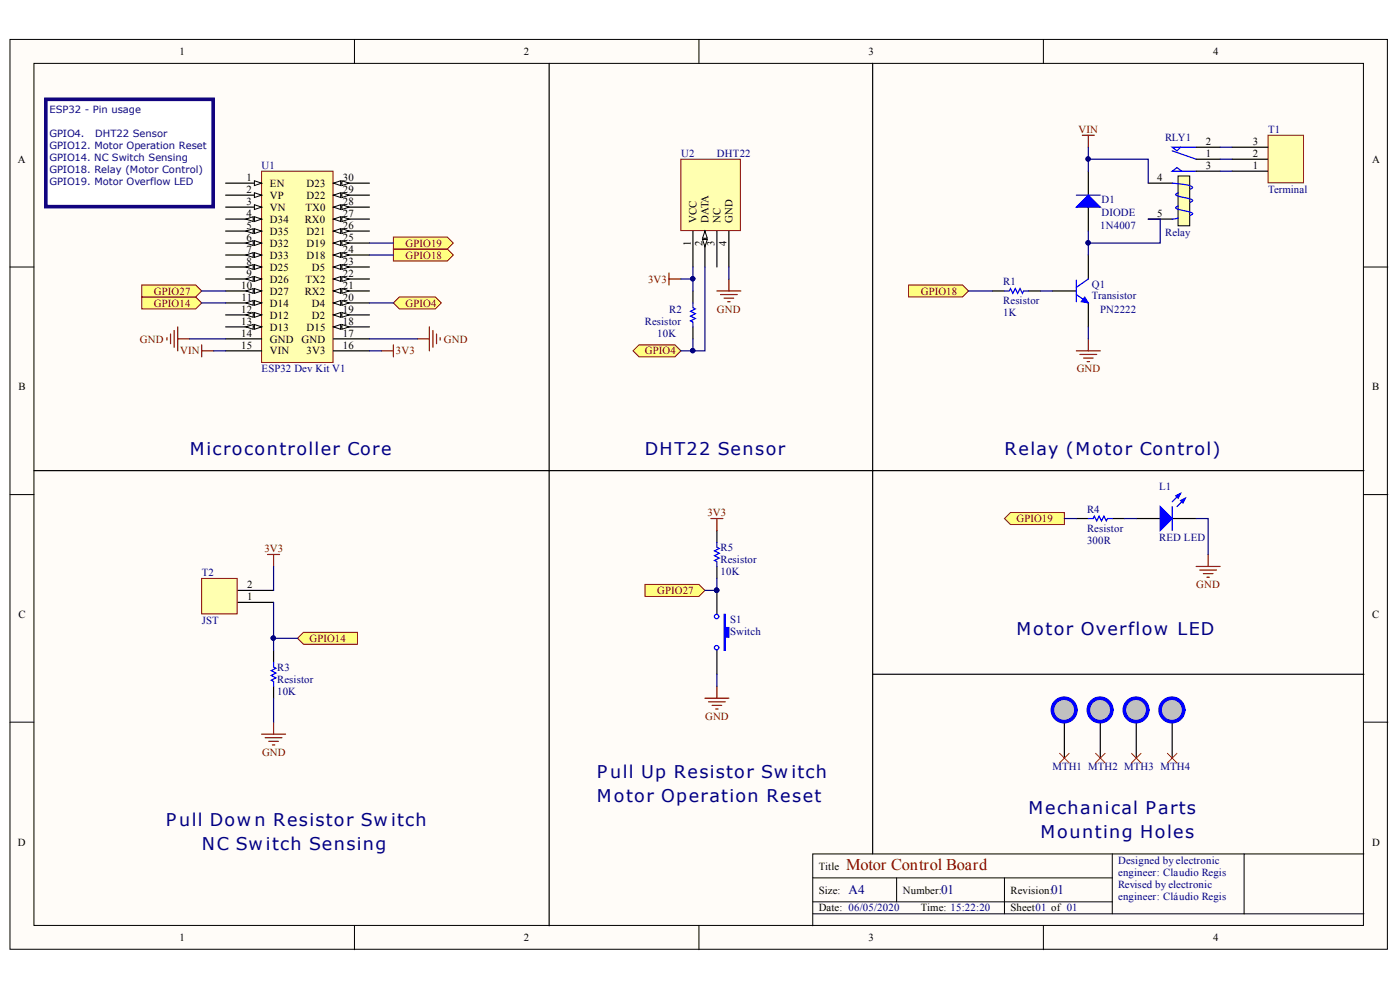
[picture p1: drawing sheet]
<svg xmlns="http://www.w3.org/2000/svg" width="297mm" height="210mm" viewBox="0 0 297 210" stroke-linecap="round" stroke-linejoin="round" font-family="sans-serif">
<g fill="#fffcf8" stroke="#000" stroke-width=".21">
<path d="M2.1 8.4h292.3v192.9h-292.3z"/>
<path d="M7.2 13.4h282.1v182.8h-282.1z"/>
</g>
<g fill="none" stroke="#000" stroke-width=".21">
<path d="M75.2 8.4v5M148.3 8.4v5M221.4 8.4v5M2.1 56.6h5.1M289.4 56.6h5.1M2.1 104.9h5.1M289.4 104.9h5.1M2.1 153.1h5.1M289.4 153.1h5.1M75.2 196.3v5.1M148.3 196.3v5.1M172.4 186.1h63.6"/>
<path d="M172.4 193.8h117M172.4 191.2h63.6M190.2 186.1v5.1M213.1 186.1v7.7M221.4 196.3v5.1M236 181.1v12.7M264 181.1h-91.6v15.2M289.4 181.1h-25.4v12.7"/>
</g>
<path d="M55.5 36.3h15.2v40.6h-15.2z" fill="#ffffb0" stroke="#800000" stroke-width=".21"/>
<path d="M47.9 38.8h7.6" fill="none" stroke="#000" stroke-width=".25"/>
<path d="M54 38.3l1.5 .5-1.5 .5z" fill="#fffcf8"/>
<path d="M54 38.3l1.5 .5-1.5 .5z" fill="none" stroke="#000" stroke-width=".21"/>
<path d="M47.9 41.4h7.6" fill="none" stroke="#000" stroke-width=".25"/>
<path d="M54 40.9l1.5 .5-1.5 .5z" fill="#fffcf8"/>
<path d="M54 40.9l1.5 .5-1.5 .5z" fill="none" stroke="#000" stroke-width=".21"/>
<path d="M47.9 43.9h7.6" fill="none" stroke="#000" stroke-width=".25"/>
<path d="M54 43.4l1.5 .5-1.5 .5z" fill="#fffcf8"/>
<path d="M54 43.4l1.5 .5-1.5 .5z" fill="none" stroke="#000" stroke-width=".21"/>
<path d="M47.9 46.5h7.6" fill="none" stroke="#000" stroke-width=".25"/>
<path d="M54 45.9l1.5 .6-1.5 .5z" fill="#fffcf8"/>
<path d="M54 45.9l1.5 .6-1.5 .5z" fill="none" stroke="#000" stroke-width=".21"/>
<path d="M52.2 46.5l1.5-.6v1.1z" fill="#fffcf8"/>
<path d="M52.2 46.5l1.5-.6v1.1z" fill="none" stroke="#000" stroke-width=".21"/>
<path d="M47.9 49h7.6" fill="none" stroke="#000" stroke-width=".25"/>
<path d="M54 48.5l1.5 .5-1.5 .5z" fill="#fffcf8"/>
<path d="M54 48.5l1.5 .5-1.5 .5z" fill="none" stroke="#000" stroke-width=".21"/>
<path d="M52.2 49l1.5-.5v1z" fill="#fffcf8"/>
<path d="M52.2 49l1.5-.5v1z" fill="none" stroke="#000" stroke-width=".21"/>
<path d="M47.9 51.5h7.6" fill="none" stroke="#000" stroke-width=".25"/>
<path d="M54 51l1.5 .5-1.5 .5z" fill="#fffcf8"/>
<path d="M54 51l1.5 .5-1.5 .5z" fill="none" stroke="#000" stroke-width=".21"/>
<path d="M52.2 51.5l1.5-.5v1z" fill="#fffcf8"/>
<path d="M52.2 51.5l1.5-.5v1z" fill="none" stroke="#000" stroke-width=".21"/>
<path d="M47.9 54.1h7.6" fill="none" stroke="#000" stroke-width=".25"/>
<path d="M54 53.6l1.5 .5-1.5 .5z" fill="#fffcf8"/>
<path d="M54 53.6l1.5 .5-1.5 .5z" fill="none" stroke="#000" stroke-width=".21"/>
<path d="M52.2 54.1l1.5-.5v1z" fill="#fffcf8"/>
<path d="M52.2 54.1l1.5-.5v1z" fill="none" stroke="#000" stroke-width=".21"/>
<path d="M47.9 56.6h7.6" fill="none" stroke="#000" stroke-width=".25"/>
<path d="M54 56.1l1.5 .5-1.5 .5z" fill="#fffcf8"/>
<path d="M54 56.1l1.5 .5-1.5 .5z" fill="none" stroke="#000" stroke-width=".21"/>
<path d="M52.2 56.6l1.5-.5v1z" fill="#fffcf8"/>
<path d="M52.2 56.6l1.5-.5v1z" fill="none" stroke="#000" stroke-width=".21"/>
<path d="M47.9 59.2h7.6" fill="none" stroke="#000" stroke-width=".25"/>
<path d="M54 58.6l1.5 .6-1.5 .5z" fill="#fffcf8"/>
<path d="M54 58.6l1.5 .6-1.5 .5z" fill="none" stroke="#000" stroke-width=".21"/>
<path d="M52.2 59.2l1.5-.6v1.1z" fill="#fffcf8"/>
<path d="M52.2 59.2l1.5-.6v1.1z" fill="none" stroke="#000" stroke-width=".21"/>
<path d="M47.9 61.7h7.6" fill="none" stroke="#000" stroke-width=".25"/>
<path d="M54 61.2l1.5 .5-1.5 .5z" fill="#fffcf8"/>
<path d="M54 61.2l1.5 .5-1.5 .5z" fill="none" stroke="#000" stroke-width=".21"/>
<path d="M52.2 61.7l1.5-.5v1z" fill="#fffcf8"/>
<path d="M52.2 61.7l1.5-.5v1z" fill="none" stroke="#000" stroke-width=".21"/>
<path d="M47.9 64.2h7.6" fill="none" stroke="#000" stroke-width=".25"/>
<path d="M54 63.7l1.5 .5-1.5 .5z" fill="#fffcf8"/>
<path d="M54 63.7l1.5 .5-1.5 .5z" fill="none" stroke="#000" stroke-width=".21"/>
<path d="M52.2 64.2l1.5-.5v1z" fill="#fffcf8"/>
<path d="M52.2 64.2l1.5-.5v1z" fill="none" stroke="#000" stroke-width=".21"/>
<path d="M47.9 66.8h7.6" fill="none" stroke="#000" stroke-width=".25"/>
<path d="M54 66.3l1.5 .5-1.5 .5z" fill="#fffcf8"/>
<path d="M54 66.3l1.5 .5-1.5 .5z" fill="none" stroke="#000" stroke-width=".21"/>
<path d="M52.2 66.8l1.5-.5v1z" fill="#fffcf8"/>
<path d="M52.2 66.8l1.5-.5v1z" fill="none" stroke="#000" stroke-width=".21"/>
<path d="M47.9 69.3h7.6" fill="none" stroke="#000" stroke-width=".25"/>
<path d="M54 68.8l1.5 .5-1.5 .5z" fill="#fffcf8"/>
<path d="M54 68.8l1.5 .5-1.5 .5z" fill="none" stroke="#000" stroke-width=".21"/>
<path d="M52.2 69.3l1.5-.5v1z" fill="#fffcf8"/>
<path d="M52.2 69.3l1.5-.5v1z" fill="none" stroke="#000" stroke-width=".21"/>
<path d="M47.9 71.8h7.6M47.9 74.4h7.6M70.8 71.8h7.6M70.8 74.4h7.6M70.8 69.3h7.6" fill="none" stroke="#000" stroke-width=".25"/>
<path d="M70.8 69.3l1.5-.5v1z" fill="#fffcf8"/>
<path d="M70.8 69.3l1.5-.5v1z" fill="none" stroke="#000" stroke-width=".21"/>
<path d="M72.5 68.8l1.6 .5-1.6 .5z" fill="#fffcf8"/>
<path d="M72.5 68.8l1.6 .5-1.6 .5z" fill="none" stroke="#000" stroke-width=".21"/>
<path d="M70.8 66.8h7.6" fill="none" stroke="#000" stroke-width=".25"/>
<path d="M70.8 66.8l1.5-.5v1z" fill="#fffcf8"/>
<path d="M70.8 66.8l1.5-.5v1z" fill="none" stroke="#000" stroke-width=".21"/>
<path d="M72.5 66.3l1.6 .5-1.6 .5z" fill="#fffcf8"/>
<path d="M72.5 66.3l1.6 .5-1.6 .5z" fill="none" stroke="#000" stroke-width=".21"/>
<path d="M70.8 64.2h7.6" fill="none" stroke="#000" stroke-width=".25"/>
<path d="M70.8 64.2l1.5-.5v1z" fill="#fffcf8"/>
<path d="M70.8 64.2l1.5-.5v1z" fill="none" stroke="#000" stroke-width=".21"/>
<path d="M72.5 63.7l1.6 .5-1.6 .5z" fill="#fffcf8"/>
<path d="M72.5 63.7l1.6 .5-1.6 .5z" fill="none" stroke="#000" stroke-width=".21"/>
<path d="M70.8 61.7h7.6" fill="none" stroke="#000" stroke-width=".25"/>
<path d="M70.8 61.7l1.5-.5v1z" fill="#fffcf8"/>
<path d="M70.8 61.7l1.5-.5v1z" fill="none" stroke="#000" stroke-width=".21"/>
<path d="M72.5 61.2l1.6 .5-1.6 .5z" fill="#fffcf8"/>
<path d="M72.5 61.2l1.6 .5-1.6 .5z" fill="none" stroke="#000" stroke-width=".21"/>
<path d="M70.8 59.2h7.6" fill="none" stroke="#000" stroke-width=".25"/>
<path d="M70.8 59.2l1.5-.6v1.1z" fill="#fffcf8"/>
<path d="M70.8 59.2l1.5-.6v1.1z" fill="none" stroke="#000" stroke-width=".21"/>
<path d="M72.5 58.6l1.6 .6-1.6 .5z" fill="#fffcf8"/>
<path d="M72.5 58.6l1.6 .6-1.6 .5z" fill="none" stroke="#000" stroke-width=".21"/>
<path d="M70.8 56.6h7.6" fill="none" stroke="#000" stroke-width=".25"/>
<path d="M70.8 56.6l1.5-.5v1z" fill="#fffcf8"/>
<path d="M70.8 56.6l1.5-.5v1z" fill="none" stroke="#000" stroke-width=".21"/>
<path d="M72.5 56.1l1.6 .5-1.6 .5z" fill="#fffcf8"/>
<path d="M72.5 56.1l1.6 .5-1.6 .5z" fill="none" stroke="#000" stroke-width=".21"/>
<path d="M70.8 54.1h7.6" fill="none" stroke="#000" stroke-width=".25"/>
<path d="M70.8 54.1l1.5-.5v1z" fill="#fffcf8"/>
<path d="M70.8 54.1l1.5-.5v1z" fill="none" stroke="#000" stroke-width=".21"/>
<path d="M72.5 53.6l1.6 .5-1.6 .5z" fill="#fffcf8"/>
<path d="M72.5 53.6l1.6 .5-1.6 .5z" fill="none" stroke="#000" stroke-width=".21"/>
<path d="M70.8 51.5h7.6" fill="none" stroke="#000" stroke-width=".25"/>
<path d="M70.8 51.5l1.5-.5v1z" fill="#fffcf8"/>
<path d="M70.8 51.5l1.5-.5v1z" fill="none" stroke="#000" stroke-width=".21"/>
<path d="M72.5 51l1.6 .5-1.6 .5z" fill="#fffcf8"/>
<path d="M72.5 51l1.6 .5-1.6 .5z" fill="none" stroke="#000" stroke-width=".21"/>
<path d="M70.8 49h7.6" fill="none" stroke="#000" stroke-width=".25"/>
<path d="M70.8 49l1.5-.5v1z" fill="#fffcf8"/>
<path d="M70.8 49l1.5-.5v1z" fill="none" stroke="#000" stroke-width=".21"/>
<path d="M72.5 48.5l1.6 .5-1.6 .5z" fill="#fffcf8"/>
<path d="M72.5 48.5l1.6 .5-1.6 .5z" fill="none" stroke="#000" stroke-width=".21"/>
<path d="M70.8 46.5h7.6" fill="none" stroke="#000" stroke-width=".25"/>
<path d="M70.8 46.5l1.5-.6v1.1z" fill="#fffcf8"/>
<path d="M70.8 46.5l1.5-.6v1.1z" fill="none" stroke="#000" stroke-width=".21"/>
<path d="M72.5 45.9l1.6 .6-1.6 .5z" fill="#fffcf8"/>
<path d="M72.5 45.9l1.6 .6-1.6 .5z" fill="none" stroke="#000" stroke-width=".21"/>
<path d="M70.8 43.9h7.6" fill="none" stroke="#000" stroke-width=".25"/>
<path d="M70.8 43.9l1.5-.5v1z" fill="#fffcf8"/>
<path d="M70.8 43.9l1.5-.5v1z" fill="none" stroke="#000" stroke-width=".21"/>
<path d="M72.5 43.4l1.6 .5-1.6 .5z" fill="#fffcf8"/>
<path d="M72.5 43.4l1.6 .5-1.6 .5z" fill="none" stroke="#000" stroke-width=".21"/>
<path d="M70.8 41.4h7.6" fill="none" stroke="#000" stroke-width=".25"/>
<path d="M70.8 41.4l1.5-.5v1z" fill="#fffcf8"/>
<path d="M70.8 41.4l1.5-.5v1z" fill="none" stroke="#000" stroke-width=".21"/>
<path d="M72.5 40.9l1.6 .5-1.6 .5z" fill="#fffcf8"/>
<path d="M72.5 40.9l1.6 .5-1.6 .5z" fill="none" stroke="#000" stroke-width=".21"/>
<path d="M70.8 38.8h7.6" fill="none" stroke="#000" stroke-width=".25"/>
<path d="M70.8 38.8l1.5-.5v1z" fill="#fffcf8"/>
<path d="M70.8 38.8l1.5-.5v1z" fill="none" stroke="#000" stroke-width=".21"/>
<path d="M72.5 38.3l1.6 .5-1.6 .5z" fill="#fffcf8"/>
<path d="M72.5 38.3l1.6 .5-1.6 .5z" fill="none" stroke="#000" stroke-width=".21"/>
<path d="M250 37.3h2.4v10.6h-2.4z" fill="#ffffb0" stroke="#000" stroke-width=".21"/>
<path d="M248.7 38.8l3 .4 1.1 .3a.33 .33 0 0 1 .1 .4 .33 .33 0 0 1-.4 .2M248.7 32l5.1 1.8M250.5 31.2l-.8 .8-1-.8h5.1M250.7 36.3l-1-.8-1 .8h5.1M250 43.7l-.5 .2a.44 .44 0 0 0 .2 .5 .44 .44 0 0 0 .4 0l2.1 .5a.65 .65 0 0 1 .8 .5l-.5 .3M250 46.2l-1.3 .3M250 40.9l-.5 .2a.44 .44 0 0 0 .2 .5 .44 .44 0 0 0 .4 0l2.1 .5a.65 .65 0 0 1 .8 .5l-.5 .3" fill="none" stroke="#00f" stroke-width=".25"/>
<path d="M230.9 36.3v5.1M243.6 38.8h5.1M253.8 33.8h5.1M253.8 31.2h5.1M253.8 36.3h5.1M230.9 43.9v5.1M243.6 46.5h5.1" fill="none" stroke="#000" stroke-width=".25"/>
<path d="M228.4 43.9l2.5-2.5 2.6 2.5z" fill="#00f"/>
<path d="M228.4 43.9l2.5-2.5 2.6 2.5zM228.4 41.4h5.1M228.4 59.4v4.6M230.9 59.2l-2.5 1.7M228.4 62.5l2.5 1.7" fill="none" stroke="#00f" stroke-width=".25"/>
<path d="M230.9 54.1v5.1M223.3 61.7h5.1M230.9 64.2v5.1" fill="none" stroke="#000" stroke-width=".25"/>
<path d="M230.1 63l.8 1.2-1.5-.2z" fill="#00f"/>
<path d="M230.1 63l.8 1.2-1.5-.2z" fill="none" stroke="#00f" stroke-width=".21"/>
<path d="M210.6 61.7h2.5M218.2 61.7h2.5" fill="none" stroke="#000" stroke-width=".25"/>
<path d="M213.1 61.7h1l.3-.5 .5 1 .5-1 .5 1 .5-1 .5 1 .3-.5h1" fill="none" stroke="#00f" stroke-width=".25"/>
<path d="M144.5 33.8h12.6v15.1h-12.6z" fill="#ffffb0" stroke="#800000" stroke-width=".21"/>
<path d="M147 49v7.6M149.6 49v7.6" fill="none" stroke="#000" stroke-width=".25"/>
<path d="M149.6 49l.5 1.5h-1z" fill="#fffcf8"/>
<path d="M149.6 49l.5 1.5h-1z" fill="none" stroke="#000" stroke-width=".21"/>
<path d="M149.1 50.8h1l-.5 1.5z" fill="#fffcf8"/>
<path d="M149.1 50.8h1l-.5 1.5z" fill="none" stroke="#000" stroke-width=".21"/>
<path d="M152.1 49v7.6M154.6 49v7.6M147 61.7v2.5M147 69.3v2.5M58 137.9v2.5M58 145.5v2.5" fill="none" stroke="#000" stroke-width=".25"/>
<path d="M147 64.2v1l.5 .3-1 .5 1 .5-1 .5 1 .5-1 .5 .5 .3v1M58 140.4v1l.6 .3-1.1 .5 1.1 .5-1.1 .5 1.1 .5-1.1 .5 .5 .3v1" fill="none" stroke="#00f" stroke-width=".25"/>
<g fill="none" stroke="#800000" stroke-width=".25">
<path d="M229.6 28.7h2.6M230.9 28.7v2.5M35.4 71.6v.5M36.2 70.8v2.1M36.9 70.1v3.5M37.7 71.8h2.6M37.7 69.3v5.1M42.8 73.1v2.6M42.8 74.4h2.5M80.9 74.4h2.6M83.5 73.1v2.6M88.6 71.8h2.5"/>
<path d="M91.1 69.3v5.1M91.9 70.1v3.5M92.6 70.8v2.1M93.4 71.6v.5M228.4 74.4h5.1M229.1 75.2h3.6M229.9 75.9h2M230.7 76.7h.5M230.9 71.8v2.6"/>
</g>
<g fill="#ffff80" stroke="#800000" stroke-width=".21">
<path d="M192.8 60.4h11.4l1.3 1.3-1.3 1.3h-11.4z" fill-rule="evenodd"/>
<path d="M83.5 52.8h11.4l1.3 1.3-1.3 1.2h-11.4z" fill-rule="evenodd"/>
</g>
<path d="M141.9 57.9v2.5M141.9 59.2h2.6M154.6 59.2v2.5M152.1 61.7h5.1M152.9 62.5h3.5M153.6 63.2h2.1M154.4 64h.5" fill="none" stroke="#800000" stroke-width=".25"/>
<g fill="#ffff80" stroke="#800000" stroke-width=".21">
<path d="M134.3 74.4l1.3-1.3h7.6l1.3 1.3-1.3 1.3h-7.6z" fill-rule="evenodd"/>
<path d="M83.5 64.2l1.2-1.2h7.7l1.2 1.2-1.2 1.3h-7.7z" fill-rule="evenodd"/>
</g>
<path d="M56.8 117.6h2.5M58 117.6v2.5M55.5 155.7h5.1M56.3 156.4h3.5M57 157.2h2.1M57.8 157.9h.5M58 153.1v2.6" fill="none" stroke="#800000" stroke-width=".25"/>
<g fill="#ffff80" stroke="#800000" stroke-width=".21">
<path d="M30.1 63h11.4l1.3 1.2-1.3 1.3h-11.4z" fill-rule="evenodd"/>
<path d="M83.5 50.3h11.4l1.3 1.2-1.3 1.3h-11.4z" fill-rule="evenodd"/>
</g>
<path d="M228.4 109.9h2.5M236 109.9h2.5" fill="none" stroke="#000" stroke-width=".25"/>
<path d="M230.9 109.9h1l.3-.5 .5 1.1 .5-1.1 .5 1.1 .5-1.1 .5 1.1 .3-.6h1" fill="none" stroke="#00f" stroke-width=".25"/>
<path d="M214.4 108.7h11.4v2.5h-11.4l-1.3-1.3z" fill-rule="evenodd" fill="#ffff80" stroke="#800000" stroke-width=".21"/>
<path d="M256.3 117.6v2.5M253.8 120.1h5.1M254.6 120.9h3.5M255.3 121.6h2M256.1 122.4h.5" fill="none" stroke="#800000" stroke-width=".25"/>
<path d="M64.4 134.1h11.4v2.5h-11.4l-1.3-1.3z" fill-rule="evenodd" fill="#ffff80" stroke="#800000" stroke-width=".21"/>
<path d="M261.4 36.3h7.6M261.4 33.8h7.6" fill="none" stroke="#000" stroke-width=".25"/>
<path d="M269 28.7h7.6v10.1h-7.6z" fill="#ffffb0" stroke="#800000" stroke-width=".21"/>
<path d="M261.4 31.2h7.6M241.1 109.9h5.1M248.7 109.9h5.1" fill="none" stroke="#000" stroke-width=".25"/>
<path d="M246.2 107.4l2.5 2.5-2.5 2.6z" fill="#00f"/>
<path d="M246.2 107.4l2.5 2.5-2.5 2.6zM250.5 104.6l-1.8 1.8M251.5 105.6l-1.8 1.8" fill="none" stroke="#00f" stroke-width=".25"/>
<path d="M250.5 106.1l1-.5-.5 1z" fill="#00f"/>
<path d="M250.5 106.1l1-.5-.5 1z" fill="none" stroke="#00f" stroke-width=".25"/>
<path d="M249.5 105.1l1-.5-.5 1z" fill="#00f"/>
<path d="M248.7 107.4v5.1M249.5 105.1l1-.5-.5 1z" fill="none" stroke="#00f" stroke-width=".25"/>
<path d="M50.4 127.7h7.6M50.4 125.2h7.6" fill="none" stroke="#000" stroke-width=".25"/>
<path d="M42.8 122.6h7.5v7.6h-7.5z" fill="#ffffb0" stroke="#800000" stroke-width=".21"/>
<path d="M225.8 153.1v7.6" fill="none" stroke="#000" stroke-width=".25"/>
<circle cx="225.8" cy="150.5" r="2.49" fill="#c0c0c0" stroke="#00f" stroke-width=".76"/>
<path d="M233.5 153.1v7.6" fill="none" stroke="#000" stroke-width=".25"/>
<circle cx="233.4" cy="150.5" r="2.49" fill="#c0c0c0" stroke="#00f" stroke-width=".76"/>
<path d="M241.1 153.1v7.6" fill="none" stroke="#000" stroke-width=".25"/>
<circle cx="241" cy="150.5" r="2.49" fill="#c0c0c0" stroke="#00f" stroke-width=".76"/>
<path d="M248.7 153.1v7.6" fill="none" stroke="#000" stroke-width=".25"/>
<circle cx="248.6" cy="150.5" r="2.5" fill="#c0c0c0" stroke="#00f" stroke-width=".76"/>
<path d="M224.8 159.7l2 2.1M226.8 159.7l-2 2.1M232.4 159.7l2.1 2.1M234.5 159.7l-2.1 2.1M240.1 159.7l2 2.1M242.1 159.7l-2 2.1M247.7 159.7l2 2.1M249.7 159.7l-2 2.1" fill="none" stroke="#f00" stroke-width=".21"/>
<path d="M152.1 125.2v5.1M152.1 137.9v5.1" fill="none" stroke="#000" stroke-width=".25"/>
<circle cx="152" cy="125.1" r=".47" fill="#000080" stroke="#000080" stroke-width=".21"/>
<path d="M153.6 130.3h.3v2.8h.7v2h-.7v2.8h-.3z" fill-rule="evenodd" fill="#00f"/>
<g fill="none" stroke="#00f" stroke-width=".25">
<path d="M152.1 115v1l.5 .3-1 .5 1 .5-1 .5 1 .5-1 .5 .5 .3v1M153.6 130.3h.3v2.8h.7v2h-.7v2.8h-.3z"/>
<circle cx="152" cy="137.3" r=".46"/>
<circle cx="152" cy="130.7" r=".46"/>
</g>
<circle cx="152" cy="125.1" r=".47" fill="#000080" stroke="#000080" stroke-width=".21"/>
<path d="M152.1 112.5v2.5M152.1 120.1v2.5" fill="none" stroke="#000" stroke-width=".25"/>
<path d="M150.8 109.9h2.6M152.1 109.9v2.6M149.6 148h5M150.3 148.8h3.6M151.1 149.6h2M151.9 150.3h.5M152.1 145.5v2.5" fill="none" stroke="#800000" stroke-width=".25"/>
<g fill="#ffff80" stroke="#800000" stroke-width=".21">
<path d="M30.1 60.4h11.4l1.3 1.3-1.3 1.3h-11.4z" fill-rule="evenodd"/>
<path d="M136.9 123.9h11.4l1.3 1.3-1.3 1.3h-11.4z" fill-rule="evenodd"/>
</g>
<path d="M116.5 13.4v86.4h-109.3" fill="none" stroke="#000" stroke-width=".25"/>
<path d="M9.7 21.1h35.5v22.7h-35.5z" fill="#fff" stroke="#11037f" stroke-width=".76"/>
<path d="M185.2 13.4v167.7M289.4 99.8h-172.9v96.5M185.2 143h104.2" fill="none" stroke="#000" stroke-width=".25"/>
<g fill="none" stroke="#000080" stroke-width=".25">
<path d="M230.9 33.8h12.7v5M230.9 31.2v5.1M258.9 31.2h2.5M258.9 33.8h2.5M258.9 36.3h2.5M78.4 54.1h5.1M78.4 51.5h5.1M144.5 59.2h2.5M147 56.6v5.1M149.6 56.6v17.8h-2.6v-2.6M154.6 56.6v2.6M230.9 49v5.1"/>
<path d="M243.6 46.5h2.6v5h-15.3M40.3 71.8h7.6M42.8 61.7h5.1M42.8 64.2h5.1M45.3 74.4h2.6M78.4 71.8h10.2M78.4 74.4h2.5M78.4 64.2h5.1M144.5 74.4h2.5M205.5 61.7h5.1M220.7 61.7h2.6M230.9 69.3v2.5"/>
<path d="M225.8 109.9h2.6M238.5 109.9h2.6M253.8 109.9h2.5v7.7M58 120.1v5.1M58 127.7v7.6M63.1 135.3h-5.1v2.6M152.1 122.6v2.6h-2.5M58 148v5.1M152.1 143v2.5"/>
</g>
<g fill="#000080" stroke="#000080" stroke-width=".21">
<circle cx="230.9" cy="33.7" r=".46"/>
<circle cx="147" cy="74.3" r=".46"/>
<circle cx="147" cy="59.1" r=".46"/>
<circle cx="58" cy="135.3" r=".46"/>
<circle cx="152" cy="125.1" r=".47"/>
<circle cx="230.9" cy="51.5" r=".46"/>
</g>
<path d="M265.2 181.7h23v10.7h-23z" fill="#fffcf8" stroke="#fffcf8" stroke-width=".21"/>
<g font-size="3.7" fill="#000080">
<text x="40.3" y="96.5">Microcontroller Core</text>
<text x="136.8" y="96.5">DHT22 Sensor</text>
<text x="213.1" y="96.5">Relay (Motor Control)</text>
<text x="215.7" y="134.6">Motor Overflow LED</text>
<text x="126.7" y="165">Pull Up Resistor Sw itch</text>
<text x="126.7" y="170.1">Motor Operation Reset</text>
<text x="218.2" y="172.6">Mechanical Parts</text>
<text x="35.2" y="175.2">Pull Dow n Resistor Sw itch</text>
<text x="220.7" y="177.7">Mounting Holes</text>
<text x="42.8" y="180.2">NC Sw itch Sensing</text>
</g>
<text font-size="3.5" fill="#800000" x="179.5" y="184.4">Motor Control Board</text>
<g font-size="2.8" fill="#000080">
<text x="180" y="189.6">A4</text>
<text x="199.7" y="189.6">01</text>
<text x="223" y="189.6">01</text>
</g>
<g font-size="2.3">
<text x="38.1" y="11.7">1</text>
<text x="111.2" y="11.7">2</text>
<text x="184.3" y="11.7">3</text>
<text x="257.4" y="11.7">4</text>
<text x="3.8" y="34.5">A</text>
<text x="255.8" y="33.2">1</text>
<text x="255.8" y="30.7">2</text>
<text x="255.8" y="35.8">3</text>
<text x="265.8" y="35.8">1</text>
<text x="265.8" y="33.2">2</text>
<text x="265.8" y="30.7">3</text>
<text x="291.1" y="34.5">A</text>
<text x="52.3" y="38.3">1</text>
<text x="52.3" y="40.8">2</text>
<text x="57.3" y="39.6">EN</text>
<text x="65.1" y="39.6">D23</text>
<text x="72.8" y="40.8">29</text>
<text x="72.8" y="38.3">30</text>
<text x="245.5" y="38.3">4</text>
<text x="52.3" y="43.5">3</text>
<text x="52.3" y="46">4</text>
<text x="57.3" y="42.1">VP</text>
<text x="57.3" y="44.7">VN</text>
<text x="57.3" y="47.3">D34</text>
<text x="64.6" y="47.3">RX0</text>
<text x="64.8" y="44.7">TX0</text>
<text x="65.1" y="42.1">D22</text>
<text x="72.8" y="46">27</text>
<text x="72.8" y="43.5">28</text>
<text x="147.8" y="47.2" transform="rotate(-90 147.8 47.2)">VCC</text>
<text x="150.3" y="47.2" transform="rotate(-90 150.3 47.2)">DATA</text>
<text x="152.9" y="47.2" transform="rotate(-90 152.9 47.2)">NC</text>
<text x="155.4" y="47.2" transform="rotate(-90 155.4 47.2)">GND</text>
<text x="245.5" y="46">5</text>
<text x="52.3" y="48.5">5</text>
<text x="52.3" y="51.1">6</text>
<text x="52.3" y="53.6">7</text>
<text x="57.3" y="49.8">D35</text>
<text x="57.3" y="52.3">D32</text>
<text x="65.1" y="52.3">D19</text>
<text x="65.1" y="49.8">D21</text>
<text x="72.8" y="53.6">24</text>
<text x="72.8" y="51.1">25</text>
<text x="72.8" y="48.5">26</text>
<text x="146.5" y="52.2" transform="rotate(-90 146.5 52.2)">1</text>
<text x="149.1" y="52.2" transform="rotate(-90 149.1 52.2)">2</text>
<text x="151.6" y="52.2" transform="rotate(-90 151.6 52.2)">3</text>
<text x="154.2" y="52.2" transform="rotate(-90 154.2 52.2)">4</text>
<text x="52.3" y="56.1">8</text>
<text x="52.3" y="58.7">9</text>
<text x="57.3" y="54.9">D33</text>
<text x="57.3" y="57.4">D25</text>
<text x="57.3" y="59.9">D26</text>
<text x="64.8" y="59.9">TX2</text>
<text x="65.1" y="54.9">D18</text>
<text x="66.2" y="57.4">D5</text>
<text x="72.8" y="58.7">22</text>
<text x="72.8" y="56.1">23</text>
<text x="51.2" y="61.2">10</text>
<text x="51.3" y="63.7">11</text>
<text x="57.3" y="62.5">D27</text>
<text x="57.3" y="65">D14</text>
<text x="64.6" y="62.5">RX2</text>
<text x="66.2" y="65">D4</text>
<text x="72.8" y="63.7">20</text>
<text x="72.8" y="61.2">21</text>
<text x="51.2" y="66.3">12</text>
<text x="51.2" y="68.8">13</text>
<text x="51.2" y="71.4">14</text>
<text x="57.3" y="67.6">D12</text>
<text x="57.3" y="70.1">D13</text>
<text x="65.1" y="70.1">D15</text>
<text x="66.2" y="67.6">D2</text>
<text x="72.8" y="71.4">17</text>
<text x="72.8" y="68.8">18</text>
<text x="72.8" y="66.3">19</text>
<text x="51.2" y="73.9">15</text>
<text x="57.3" y="72.6">GND</text>
<text x="57.3" y="75.2">VIN</text>
<text x="64" y="72.6">GND</text>
<text x="65.1" y="75.2">3V3</text>
<text x="72.8" y="73.9">16</text>
<text x="3.9" y="82.8">B</text>
<text x="291.1" y="82.8">B</text>
<text x="52.5" y="124.7">2</text>
<text x="3.9" y="131">C</text>
<text x="52.5" y="127.2">1</text>
<text x="291.1" y="131">C</text>
<text x="3.8" y="179.3">D</text>
<text x="291.1" y="179.3">D</text>
<text x="173.7" y="184.4">Title</text>
<text x="173.7" y="189.4">Size:</text>
<text x="191.5" y="189.4">Number:</text>
<text x="214.4" y="189.4">Revision:</text>
<text x="173.7" y="193.3">Date: 06/05/2020</text>
<text x="195.4" y="193.3">Time: 15:22:20</text>
<text x="214.4" y="193.3">Sheet01 of 01</text>
<text x="38.1" y="199.6">1</text>
<text x="111.2" y="199.6">2</text>
<text x="184.3" y="199.6">3</text>
<text x="257.4" y="199.6">4</text>
</g>
<g font-size="2.3" fill="#800000">
<text x="228.9" y="28.2">VIN</text>
<text x="86" y="52.3">GPIO19</text>
<text x="86" y="54.9">GPIO18</text>
<text x="137.5" y="59.9">3V3</text>
<text x="32.7" y="65">GPIO14</text>
<text x="32.7" y="62.5">GPIO27</text>
<text x="86" y="65">GPIO4</text>
<text x="195.4" y="62.5">GPIO18</text>
<text x="152.1" y="66.3">GND</text>
<text x="29.7" y="72.6">GND</text>
<text x="38.2" y="75.2">VIN</text>
<text x="84" y="75.2">3V3</text>
<text x="94.2" y="72.6">GND</text>
<text x="136.8" y="75.2">GPIO4</text>
<text x="228.4" y="79">GND</text>
<text x="150.1" y="109.5">3V3</text>
<text x="215.7" y="110.7">GPIO19</text>
<text x="56.1" y="117.1">3V3</text>
<text x="139.4" y="126">GPIO27</text>
<text x="253.8" y="124.7">GND</text>
<text x="65.7" y="136.1">GPIO14</text>
<text x="149.6" y="152.6">GND</text>
<text x="55.6" y="160.2">GND</text>
</g>
<g font-size="2.3" fill="#000080">
<text x="247.2" y="29.9">RLY1</text>
<text x="269" y="28.2">T1</text>
<text x="55.5" y="35.8">U1</text>
<text x="144.5" y="33.2">U2</text>
<text x="152.1" y="33.2">DHT22</text>
<text x="269" y="40.8">Terminal</text>
<text x="233.7" y="43.1">D1</text>
<text x="233.7" y="45.7">DIODE</text>
<text x="233.4" y="48.5">1N4007</text>
<text x="247.2" y="50.1">Relay</text>
<text x="212.9" y="60.5">R1</text>
<text x="212.9" y="64.5">Resistor</text>
<text x="231.7" y="61">Q1</text>
<text x="231.7" y="63.5">Transistor</text>
<text x="136.8" y="68.8">Resistor</text>
<text x="139.4" y="71.4">10K</text>
<text x="142" y="66.3">R2</text>
<text x="212.9" y="67">1K</text>
<text x="233.4" y="66.3">PN2222</text>
<text x="55.5" y="79">ESP32 Dev Kit V1</text>
<text x="246" y="103.9">L1</text>
<text x="230.6" y="108.7">R4</text>
<text x="230.6" y="112.8">Resistor</text>
<text x="152.9" y="116.8">R5</text>
<text x="152.9" y="119.4">Resistor</text>
<text x="230.6" y="115.3">300R</text>
<text x="246" y="114.8">RED LED</text>
<text x="42.8" y="122.2">T2</text>
<text x="152.9" y="121.9">10K</text>
<text x="42.8" y="132.3">JST</text>
<text x="154.9" y="132.1">S1</text>
<text x="154.9" y="134.6">Switch</text>
<text x="58.8" y="142.2">R3</text>
<text x="58.8" y="147.3">10K</text>
<text x="58.8" y="144.7">Resistor</text>
<text x="223.3" y="163.3">MTH1 MTH2 MTH3 MTH4</text>
<text x="237.2" y="183.1">Designed by electronic</text>
<text x="237.2" y="185.6">engineer: Claudio Regis</text>
<text x="237.2" y="188.2">Revised by electronic</text>
<text x="237.2" y="190.7">engineer: Cláudio Regis</text>
</g>
<g font-size="2.1" fill="#11037f">
<text x="10.5" y="23.9">ESP32 - Pin usage</text>
<text x="10.5" y="29">GPIO4.</text>
<text x="20.2" y="29">DHT22 Sensor</text>
<text x="10.5" y="31.5">GPIO12. Motor Operation Reset</text>
<text x="10.5" y="34.1">GPIO14. NC Switch Sensing</text>
<text x="10.5" y="36.6">GPIO18. Relay (Motor Control)</text>
<text x="10.5" y="39.1">GPIO19. Motor Overflow LED</text>
</g>
</svg>
